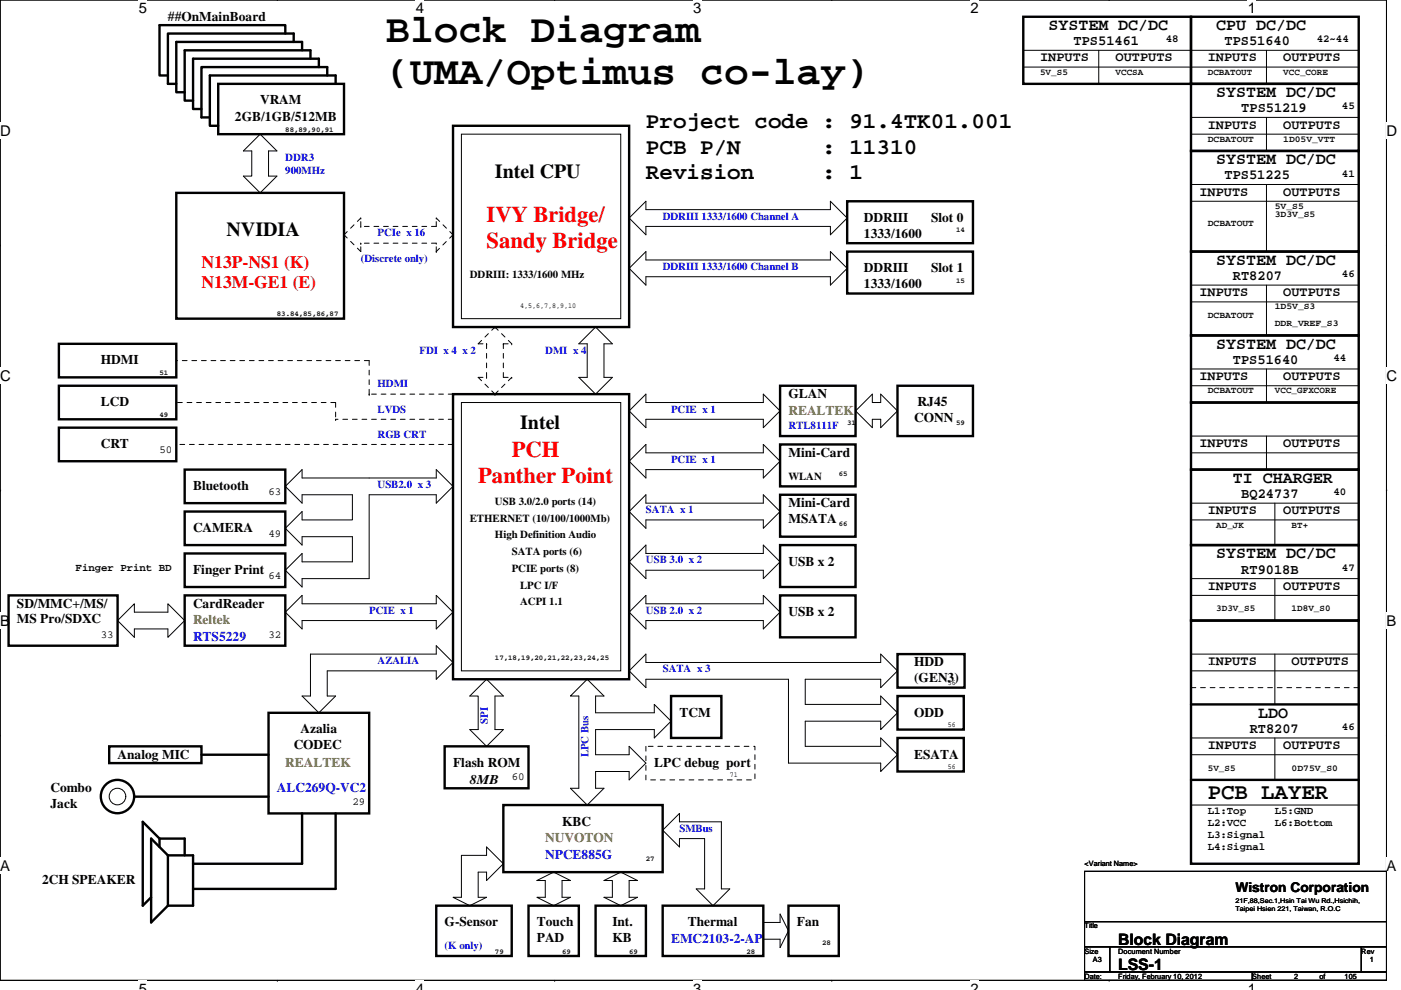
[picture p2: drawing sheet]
<svg xmlns="http://www.w3.org/2000/svg" width="297mm" height="210mm" viewBox="0 0 297 210" stroke-linecap="round" stroke-linejoin="round" font-family="sans-serif">
<path d="M0 0h294v207.9h-294z" fill="none" stroke="#000" stroke-width=".21"/>
<g fill="#fff">
<path d="M29.4 0h1.8v3.5h-1.8z"/>
<path d="M29.4 207.9h1.8v2h-1.8z"/>
</g>
<path d="M58.8 0h.1M58.8 207.9h.1" fill="none" stroke="#000" stroke-width=".21"/>
<g fill="#fff">
<path d="M88.2 0h1.7v3.5h-1.7z"/>
<path d="M88.2 207.9h1.7v2h-1.7z"/>
</g>
<path d="M117.6 0h.1M117.6 207.9h.1" fill="none" stroke="#000" stroke-width=".21"/>
<g fill="#fff">
<path d="M147 0h1.7v3.5h-1.7z"/>
<path d="M147 207.9h1.7v2h-1.7z"/>
</g>
<path d="M176.4 0h.1M176.4 207.9h.1" fill="none" stroke="#000" stroke-width=".21"/>
<g fill="#fff">
<path d="M205.7 0h1.8v3.5h-1.8z"/>
<path d="M205.7 207.9h1.8v2h-1.8z"/>
</g>
<path d="M235.2 0h.1M235.2 207.9h.1" fill="none" stroke="#000" stroke-width=".21"/>
<g fill="#fff">
<path d="M264.5 0h1.8v3.5h-1.8z"/>
<path d="M264.5 207.9h1.8v2h-1.8z"/>
<path d="M0 26h2.3v3.4h-2.3z"/>
<path d="M294 26h2.2v3.4h-2.2z"/>
<path d="M0 77.9h2.3v3.5h-2.3z"/>
<path d="M294 77.9h2.2v3.5h-2.2z"/>
</g>
<path d="M0 51.9h.1M294 51.9h.1" fill="none" stroke="#000" stroke-width=".21"/>
<g fill="#fff">
<path d="M0 129.9h2.1v3.4h-2.1z"/>
<path d="M294 129.9h2v3.4h-2z"/>
</g>
<path d="M0 103.9h.1M294 103.9h.1" fill="none" stroke="#000" stroke-width=".21"/>
<g fill="#fff">
<path d="M0 181.8h2.1v3.5h-2.1z"/>
<path d="M294 181.8h2v3.5h-2z"/>
</g>
<g fill="none" stroke="#000" stroke-width=".21">
<path d="M217 10.7h71.1M217 14.2h71.1M233 10.7v7.1M268.5 10.7v7.1M55.2 28.4l3.5 3.6h-1.8v5.3h1.8l-3.5 3.6-3.6-3.6h1.8v-5.3h-1.8zM97.8 28.4h33.8v39.2h-33.8zM252.5 39.1h35.6M252.5 28.4h35.6M252.5 24.9h35.6M268.5 39.1v14.2M268.5 24.9v7.1M133.4 46.2l3.5-3.5v1.7h39.2v-1.7l3.5 3.5-3.5 3.6v-1.8h-39.2v1.8z"/>
<path d="M136.9 53.3v1.8h39.2v-1.8l3.5 3.6-3.5 3.6v-1.8h-39.2v1.8l-3.5-3.6zM252.5 42.7h35.6M122.7 72.9l3.6-3.6 3.5 3.6h-1.7v7.1h1.7l-3.5 3.6-3.6-3.6h1.8v-7.1zM252.5 64h35.6M252.5 60.5h35.6M252.5 78.2h35.6M268.5 78.2v7.1M268.5 60.5v10.6M97.8 85.3h33.8v56.9h-33.8zM133.4 97.8l3.5-3.6v1.8h24.9v-1.8l3.6 3.6-3.6 3.5v-1.7h-24.9v1.7zM136.9 83.6v1.7h24.9v-1.7l3.6 3.5-3.6 3.6v-1.8h-24.9v1.8l-3.5-3.6zM185 83.6v1.7h1.7v-1.7l3.6 3.5-3.6 3.6v-1.8h-1.7v1.8l-3.6-3.6z"/>
<path d="M252.5 96h35.6M252.5 81.8h35.6M252.5 92.5h35.6M268.5 92.5v7.1M60.5 103.1l3.5-3.5v1.7h14.3h14.2v-1.7l3.6 3.5-3.6 3.6v-1.8h-14.2v17.8h-14.3v1.8l-3.5-3.6 3.5-3.6v1.8h10.7v-5.3h-10.7v1.8l-3.5-3.6 3.5-3.5v1.7h10.7v-5.3h-10.7v1.8zM133.4 119.1l3.5-3.5v1.7h24.9v-1.7l3.6 3.5-3.6 3.6v-1.8h-24.9v1.8zM136.9 104.9v1.8h24.9v-1.8l3.6 3.6-3.6 3.5v-1.8h-24.9v1.8l-3.5-3.5zM252.5 110.2h35.6M252.5 106.7h35.6M270.3 106.7v8.9M24.9 131.6l3.6-3.6v1.8h7.1v-1.8l3.6 3.6-3.6 3.5v-1.8h-7.1v1.8zM60.5 129.8l3.5-3.6v1.8h28.5v-1.8l3.6 3.6-3.6 3.5v-1.7h-28.5v1.7z"/>
<path d="M65.8 138.7h26.7v-1.8l3.6 3.6-3.6 3.5v-1.8h-23.1v5.4h1.8l-3.6 3.5-3.6-3.5h1.8zM133.4 129.8l3.5-3.6v1.8h24.9v-1.8l3.6 3.6-3.6 3.5v-1.7h-24.9v1.7zM252.5 138.7h35.6M252.5 126.2h35.6M252.5 122.7h35.6M270.3 138.7v10.7M270.3 122.7v8.9M0 155.9h.1M99.6 147.6l3.6-3.6 3.5 3.6h-1.8v7.1h1.8l-3.5 3.5-3.6-3.5h1.8v-7.1zM120.9 147.6l3.6-3.6 3.6 3.6h-1.8v3.5h12.4v-1.7l3.6 3.5-3.6 3.6v-1.8h-12.4v5.3h7.1v-1.8l3.5 3.6-3.5 3.6v-1.8h-7.1v3.5h1.8l-3.6 3.6-3.6-3.6h1.8v-19.5zM133.4 142.2l3.5-3.5v1.8h49.8v-1.8l3.6 3.5-3.6 3.6v-1.8h-16v5.4h16v-1.8l3.6 3.5-3.6 3.6v-1.8h-16v5.3h16v-1.7l3.6 3.5-3.6 3.6v-1.8h-19.5v-17.8h-30.3v1.8zM252.5 156.5h35.6"/>
<path d="M252.5 142.2h35.6M270.3 156.5v8.9M294 155.9h.1M140.5 176l3.6-3.5v1.7h8.8v14.3h1.8l-3.5 3.5-3.6-3.5h1.8v-10.7h-5.3v1.8zM252.5 170.7h35.6M252.5 160h35.6M97.8 181.4h5.4v-1.8l3.5 3.5-3.5 3.6v-1.8h-1.8v5.3h1.8l-3.6 1.8-3.5-1.8h1.7zM113.8 186.7l3.6-1.8 3.5 1.8h-1.7v3.5h1.7l-3.5 1.8-3.6-1.8h1.8v-3.5zM128.1 186.7l3.5-1.8 3.6 1.8h-1.8v3.5h1.8l-3.6 1.8-3.5-1.8h1.7v-3.5zM161.8 195.6h3.6v-1.8l1.8 3.6-1.8 3.5v-1.8h-3.6M230 184.7h64v10.7h-64zM230 195.4h64v5.3h-64z"/>
<path d="M230 200.7h5.3v5.4h-5.3zM230 206.1h35.5v1.8h-35.5zM235.3 200.7h53.3v5.4h-53.3zM265.5 206.1h28.5v1.8h-28.5zM288.6 200.7h5.4v5.4h-5.4z"/>
<circle cx="24.9" cy="168.9" r="1.76"/>
</g>
<g fill="none" stroke="#000" stroke-width=".21" stroke-dasharray="1 1 1 1 1 1 1 1">
<path d="M72.9 49.8h.1M76.5 46.2l-3.6 3.6M76.5 53.3v-1.7M76.5 51.6h.1M76.5 53.3l-3.6-3.5M76.5 48v-1.8M76.5 46.2h.1M76.5 48h.1M92.5 46.2l3.6 3.6M92.5 48v-1.8M92.5 46.2h.1M92.5 53.3h.1"/>
<path d="M92.5 53.3v-1.7M92.5 51.6h.1M92.5 48h-16M92.5 51.6h-16M96.1 49.8h.1M96.1 49.8l-3.6 3.5M37.4 76.5h.1M78.3 76.5h-40.9M78.3 76.5v7.1M101.4 72.9h1.8M101.4 72.9l3.5-3.6M103.2 72.9h.1"/>
<path d="M104.9 69.3h.1M106.7 72.9h1.8M106.7 72.9h.1M108.5 72.9h.1M108.5 72.9l-3.6-3.6M37.4 85.3h.1M37.4 94.2h.1M71.2 85.3h-33.8M71.2 85.3v3.6M71.2 88.9h.1M78.3 83.6h.1M96.1 83.6h-17.8"/>
<path d="M96.1 88.9h-24.9M96.1 94.2h-58.7M101.4 80h1.8M101.4 80l3.5 3.6M103.2 80v-7.1M103.2 80h.1M104.9 83.6h.1M106.7 80v-7.1M106.7 80h1.8M108.5 80l-3.6 3.6M108.5 80h.1M136.9 158.2h23.2v7.2h-23.2z"/>
<path d="M252.5 145.8h.1M288.1 145.8h-35.6"/>
</g>
<g fill="none" stroke="#000" stroke-width=".51">
<path d="M46.3 17.8h26.6v10.6h-26.6zM60.5 7.1v-1.8h-26.7v10.7h1.8M62.3 8.9v-1.8h-26.7v10.7h1.8M64 10.7v-1.8h-26.6v10.7h1.8M65.8 12.4v-1.7h-26.6v10.6h1.7M67.6 14.2v-1.8h-26.7v10.7h1.8M69.4 16v-1.8h-26.7v10.7h1.8M71.2 17.8v-1.8h-26.7v10.7h1.8M217 3.6h35.5v14.2h-35.5zM252.5 17.8h35.6v14.2h-35.6zM252.5 3.6h35.6v14.2h-35.6zM96.1 26.7h37.3v42.6h-37.3z"/>
<path d="M252.5 32h35.6v21.3h-35.6zM37.4 40.9h35.5v26.7h-35.5zM179.6 53.3h26.7v8.9h-26.7zM179.6 42.7h26.7v8.9h-26.7zM252.5 53.3h35.6v17.8h-35.6zM12.5 72.9h24.9v7.1h-24.9zM252.5 71.1h35.6v14.2h-35.6zM12.5 90.7h24.9v7.1h-24.9zM12.5 81.8h24.9v7.1h-24.9zM39.2 99.6h21.3v7.1h-21.3zM96.1 83.6h37.3v60.4h-37.3zM165.4 81.8h16v10.7h-16z"/>
<path d="M165.4 94.2h16v8.9h-16zM190.3 81.8h16v10.7h-16zM252.5 85.3h35.6v14.3h-35.6zM252.5 99.6h35.6v16h-35.6zM39.2 108.5h21.3v7.1h-21.3zM39.2 117.3h21.3v7.2h-21.3zM165.4 104.9h16v8.9h-16zM165.4 115.6h16v8.9h-16zM252.5 115.6h35.6v16h-35.6zM1.8 126.2h23.1v10.7h-23.1zM39.2 126.2h21.3v10.7h-21.3zM165.4 126.2h16v8.9h-16z"/>
<path d="M190.3 138.7h14.2v7.1h-14.2zM252.5 131.6h35.6v51.5h-35.6zM23.2 158.2h19.5v3.6h-19.5zM56.9 151.1h21.4v21.4h-21.4zM94.3 158.2h17.8v8.9h-17.8zM142.3 147.6h10.6v8.9h-10.6zM190.3 156.5h14v7.1h-14zM190.3 147.6h14v7.1h-14zM252.5 149.4h35.6M28.5 168.9h28.4M33.8 177.8h5.4v3.6M33.8 177.8v1.8"/>
<path d="M33.8 177.8l-3.5-3.6v17.8l1.7-1.8M42.7 160h14.2M64 172.5v10.6h-23.1M71.2 172.5v16M106.7 170.7h33.8v14.2h-33.8zM252.5 165.4h35.6M35.6 181.4l-3.6-3.6v17.8l3.6-3.6M35.6 181.4v10.6M35.6 181.4h5.3v10.6h-5.3M40.9 188.5h30.3M92.5 192h16v10.7h-16zM112.1 192h10.6v10.7h-10.6z"/>
<path d="M126.3 192h10.6v10.7h-10.6zM140.5 192h21.3v10.7h-21.3zM167.2 192h10.6v10.7h-10.6z"/>
<circle cx="24.9" cy="168.9" r="3.5"/>
</g>
<g font-size="8.5">
<text x="81.8" y="8.9">Block Diagram</text>
<text x="81.8" y="17.8">(UMA/Optimus co-lay)</text>
</g>
<g font-size="4.8">
<text x="136.9" y="27.1">Project code : 91.4TK01.001</text>
<text x="136.9" y="32.6">PCB P/N</text>
<text x="174.3" y="32.6">: 11310</text>
<text x="136.9" y="38.1">Revision</text>
<text x="174.3" y="38.1">: 1</text>
<text x="256.1" y="169.4">PCB LAYER</text>
</g>
<g font-size="4.8" fill="#f00">
<text x="103.2" y="47">IVY Bridge/</text>
<text x="103.2" y="52.6">Sandy Bridge</text>
<text x="108.5" y="96.8">PCH</text>
<text x="101.4" y="102.4">Panther Point</text>
</g>
<g font-size="4.2">
<text x="104.9" y="37.7">Intel CPU</text>
<text x="48" y="50.1">NVIDIA</text>
<text x="110.3" y="91">Intel</text>
</g>
<g font-size="3.7" fill="#f00">
<text x="42.7" y="56.7">N13P-NS1 (K)</text>
<text x="42.7" y="61.1">N13M-GE1 (E)</text>
</g>
<g font-size="3.5">
<text x="222.3" y="6.4">SYSTEM DC/DC</text>
<text x="257.8" y="6.4">CPU DC/DC</text>
<text x="257.8" y="20.6">SYSTEM DC/DC</text>
<text x="257.8" y="34.8">SYSTEM DC/DC</text>
<text x="257.8" y="56.2">SYSTEM DC/DC</text>
<text x="257.8" y="74">SYSTEM DC/DC</text>
<text x="261.4" y="102.4">TI CHARGER</text>
<text x="257.8" y="118.4">SYSTEM DC/DC</text>
<text x="266.7" y="152.2">LDO</text>
</g>
<g font-size="3.3">
<text x="237.1" y="200.3">Block Diagram</text>
<text x="237.1" y="205.7">LSS-1</text>
</g>
<g font-size="3.1">
<text x="29.4" y="2.8">5</text>
<text x="88.2" y="2.8">4</text>
<text x="147" y="2.8">3</text>
<text x="205.7" y="2.8">2</text>
<text x="264.5" y="2.8">1</text>
<text x="0" y="28.7">D</text>
<text x="294" y="28.7">D</text>
<text x="0" y="80.7">C</text>
<text x="294" y="80.7">C</text>
<text x="0" y="132.7">B</text>
<text x="294" y="132.7">B</text>
<text x="0" y="184.6">A</text>
<text x="294" y="184.6">A</text>
<text x="29.4" y="210.7">5</text>
<text x="88.2" y="210.7">4</text>
<text x="147" y="210.7">3</text>
<text x="205.7" y="210.7">2</text>
<text x="264.5" y="210.7">1</text>
</g>
<g font-size="3">
<text x="227.6" y="9.6">TPS51461</text>
<text x="259.6" y="9.6">TPS51640</text>
<text x="263.2" y="23.8">TPS51219</text>
<text x="259.6" y="38.1">TPS51225</text>
<text x="261.4" y="59.4">RT8207</text>
<text x="261.4" y="77.2">TPS51640</text>
<text x="263.2" y="105.6">BQ24737</text>
<text x="263.2" y="121.6">RT9018B</text>
<text x="265" y="155.4">RT8207</text>
</g>
<g font-size="2.8">
<text x="35.6" y="4.4">##OnMainBoard</text>
<text x="220.5" y="13">INPUTS</text>
<text x="236.5" y="13">OUTPUTS</text>
<text x="256.1" y="13">INPUTS</text>
<text x="272.1" y="13">OUTPUTS</text>
<text x="55.2" y="22.1">VRAM</text>
<text x="49.8" y="25.7">2GB/1GB/512MB</text>
<text x="256.1" y="27.3">INPUTS</text>
<text x="272.1" y="27.3">OUTPUTS</text>
<text x="254.3" y="41.5">INPUTS</text>
<text x="272.1" y="41.5">OUTPUTS</text>
<text x="183.2" y="47">DDRIII</text>
<text x="197.4" y="47">Slot 0</text>
<text x="183.2" y="50.4">1333/1600</text>
<text x="183.2" y="57.7">DDRIII</text>
<text x="197.4" y="57.7">Slot 1</text>
<text x="183.2" y="61">1333/1600</text>
<text x="254.3" y="62.8">INPUTS</text>
<text x="272.1" y="62.8">OUTPUTS</text>
<text x="21.4" y="77.3">HDMI</text>
<text x="254.3" y="80.6">INPUTS</text>
<text x="272.1" y="80.6">OUTPUTS</text>
<text x="21.4" y="86.1">LCD</text>
<text x="167.2" y="84.4">GLAN</text>
<text x="193.8" y="89.5">CONN</text>
<text x="194.6" y="86.1">RJ45</text>
<text x="21.4" y="95">CRT</text>
<text x="254.3" y="94.8">INPUTS</text>
<text x="272.1" y="94.8">OUTPUTS</text>
<text x="167.2" y="96.8">Mini-Card</text>
<text x="40.9" y="103.9">Bluetooth</text>
<text x="167.2" y="107.5">Mini-Card</text>
<text x="40.9" y="112.8">CAMERA</text>
<text x="167.2" y="110.8">MSATA</text>
<text x="256.1" y="109.1">INPUTS</text>
<text x="272.1" y="109.1">OUTPUTS</text>
<text x="167.2" y="119.9">USB x 2</text>
<text x="40.9" y="121.7">Finger Print</text>
<text x="256.1" y="125.1">INPUTS</text>
<text x="272.1" y="125.1">OUTPUTS</text>
<text x="3.6" y="128.8">SD/MMC+/MS/</text>
<text x="40.9" y="128.8">CardReader</text>
<text x="167.2" y="130.6">USB x 2</text>
<text x="3.6" y="132.2">MS Pro/SDXC</text>
<text x="193.8" y="141.3">HDD</text>
<text x="256.1" y="141.1">INPUTS</text>
<text x="273.8" y="141.1">OUTPUTS</text>
<text x="193.8" y="144.6">(GEN3)</text>
<text x="63.7" y="155.5">Azalia</text>
<text x="144.1" y="151.9">TCM</text>
<text x="193.8" y="151.9">ODD</text>
<text x="24.9" y="160.8">Analog MIC</text>
<text x="62.3" y="158.8">CODEC</text>
<text x="193.8" y="160.8">ESATA</text>
<text x="256.1" y="158.8">INPUTS</text>
<text x="272.1" y="158.8">OUTPUTS</text>
<text x="10.7" y="167.9">Combo</text>
<text x="96.1" y="162.6">Flash ROM</text>
<text x="99.6" y="166.2">8MB</text>
<text x="138.7" y="162.6">LPC debug port</text>
<text x="10.7" y="171.3">Jack</text>
<text x="119.2" y="175">KBC</text>
<text x="8.9" y="187.5">2CH SPEAKER</text>
<text x="262" y="189.1">Wistron Corporation</text>
<text x="94.3" y="196.4">G-Sensor</text>
<text x="113.8" y="196.4">Touch</text>
<text x="129.8" y="196.4">Int.</text>
<text x="145.8" y="196.4">Thermal</text>
<text x="168.9" y="196.4">Fan</text>
<text x="113.8" y="199.7">PAD</text>
<text x="129.8" y="199.7">KB</text>
</g>
<g font-size="2.8" fill="#808000">
<text x="167.2" y="87.9">REALTEK</text>
<text x="40.9" y="132.4">Reltek</text>
<text x="60.5" y="162.6">REALTEK</text>
<text x="115.6" y="178.6">NUVOTON</text>
</g>
<g font-size="2.8" fill="#00f">
<text x="40.9" y="135.9">RTS5229</text>
<text x="58.7" y="167.9">ALC269Q-VC2</text>
<text x="115.6" y="182.2">NPCE885G</text>
<text x="142.3" y="199.9">EMC2103-2-AP</text>
</g>
<g font-size="2.3">
<text x="247.2" y="9">48</text>
<text x="279.2" y="9">42~44</text>
<text x="284.5" y="23.2">45</text>
<text x="284.5" y="37.4">41</text>
<text x="99.6" y="59">DDRIII: 1333/1600 MHz</text>
<text x="284.5" y="58.8">46</text>
<text x="282.7" y="76.5">44</text>
<text x="33.8" y="96.1">50</text>
<text x="167.2" y="101.7">WLAN</text>
<text x="56.9" y="105">63</text>
<text x="104.9" y="107">USB 3.0/2.0 ports (14)</text>
<text x="282.7" y="105">40</text>
<text x="56.9" y="113.9">49</text>
<text x="99.6" y="110.6">ETHERNET (10/100/1000Mb)</text>
<text x="104.9" y="114.1">High Definition Audio</text>
<text x="108.5" y="117.7">SATA ports (6)</text>
<text x="16" y="121">Finger Print BD</text>
<text x="56.9" y="122.8">64</text>
<text x="108.5" y="121.2">PCIE ports (8)</text>
<text x="110.3" y="124.8">LPC I/F</text>
<text x="284.5" y="121">47</text>
<text x="110.3" y="128.4">ACPI 1.1</text>
<text x="21.4" y="135.2">33</text>
<text x="56.9" y="135.2">32</text>
<text x="284.5" y="154.8">46</text>
<text x="108.5" y="165.4">60</text>
<text x="74.7" y="170.8">29</text>
<text x="256.1" y="172.6">L1:Top</text>
<text x="270.3" y="172.6">L5:GND</text>
<text x="256.1" y="175.1">L2:VCC</text>
<text x="256.1" y="177.6">L3:Signal</text>
<text x="270.3" y="175.1">L6:Bottom</text>
<text x="256.1" y="180.2">L4:Signal</text>
</g>
<g font-size="2.3" fill="#00f">
<text x="60.5" y="34.1">DDR3</text>
<text x="60.5" y="36.8">900MHz</text>
<text x="140.5" y="46.6">DDRIII 1333/1600 Channel A</text>
<text x="80" y="50.1">PCIe x 16</text>
<text x="76.5" y="55.5">(Discrete only)</text>
<text x="140.5" y="57.2">DDRIII 1333/1600 Channel B</text>
<text x="88.9" y="75">FDI x 4 x 2</text>
<text x="115.6" y="75">DMI x 4</text>
<text x="80" y="82.1">HDMI</text>
<text x="80" y="87.5">LVDS</text>
<text x="142.3" y="87.5">PCIE x 1</text>
<text x="80" y="92.8">RGB CRT</text>
<text x="167.2" y="91">RTL8111F</text>
<text x="142.3" y="98.1">PCIE x 1</text>
<text x="80" y="103.5">USB2.0 x 3</text>
<text x="136.9" y="108.8">SATA x 1</text>
<text x="136.9" y="119.5">USB 3.0 x 2</text>
<text x="78.3" y="130.1">PCIE x 1</text>
<text x="136.9" y="130.1">USB 2.0 x 2</text>
<text x="80" y="140.8">AZALIA</text>
<text x="140.5" y="142.6">SATA x 3</text>
<text x="103.5" y="153.5" transform="rotate(-90 103.5 153.5)">SPI</text>
<text x="124.8" y="160.6" transform="rotate(-90 124.8 160.6)">LPC Bus</text>
<text x="144.1" y="176.4">SMBus</text>
<text x="94.3" y="201.3">(K only)</text>
</g>
<g font-size="1.9">
<text x="220.5" y="15.8">5V_S5</text>
<text x="236.5" y="15.8">VCCSA</text>
<text x="256.1" y="15.8">DCBATOUT</text>
<text x="272.1" y="15.8">VCC_CORE</text>
<text x="256.1" y="30.1">DCBATOUT</text>
<text x="272.1" y="30.1">1D05V_VTT</text>
<text x="256.1" y="47.8">DCBATOUT</text>
<text x="270.3" y="44.3">5V_S5</text>
<text x="270.3" y="46.1">3D3V_S5</text>
<text x="270.3" y="65.6">1D5V_S3</text>
<text x="256.1" y="67.4">DCBATOUT</text>
<text x="270.3" y="69.2">DDR_VREF_S3</text>
<text x="256.1" y="83.4">DCBATOUT</text>
<text x="270.3" y="83.4">VCC_GFXCORE</text>
<text x="257.8" y="111.8">AD_JK</text>
<text x="273.9" y="111.8">BT+</text>
<text x="257.8" y="129.6">3D3V_S5</text>
<text x="273.9" y="129.6">1D8V_S0</text>
<text x="256.1" y="163.4">5V_S5</text>
<text x="273.9" y="163.4">0D75V_S0</text>
</g>
<g font-size="1.6">
<text x="60.5" y="27.9">88,89,90,91</text>
<text x="202.7" y="49.3">14</text>
<text x="202.7" y="59.9">15</text>
<text x="110.3" y="65.2">4,5,6,7,8,9,10</text>
<text x="58.7" y="67.1">83.84,85,86,87</text>
<text x="33.8" y="79.5">51</text>
<text x="33.8" y="88.4">49</text>
<text x="179.6" y="90.2">31</text>
<text x="202.7" y="90.2">59</text>
<text x="177.8" y="100.8">65</text>
<text x="177.8" y="111.5">66</text>
<text x="104.9" y="140">17,18,19,20,21,22,23,24,25</text>
<text x="201" y="145.2">56</text>
<text x="201" y="154.1">56</text>
<text x="154.7" y="164.8">71</text>
<text x="201" y="163">56</text>
<text x="136.9" y="182.6">27</text>
<text x="230" y="183.5">&lt;Variant Name&gt;</text>
<text x="230" y="196.8">Title</text>
<text x="104.9" y="202.2">79</text>
<text x="119.2" y="202.2">69</text>
<text x="133.4" y="202.2">69</text>
<text x="174.3" y="200.4">28</text>
<text x="230" y="202.2">Size</text>
<text x="231.7" y="204">A3</text>
<text x="237.1" y="202.2">Document Number</text>
<text x="288.6" y="202.2">Rev</text>
<text x="290.4" y="204">1</text>
<text x="230" y="207.5">Date:</text>
<text x="237.1" y="207.5">Friday, February 10, 2012</text>
<text x="265.5" y="207.5">Sheet</text>
<text x="274.4" y="207.5">2</text>
<text x="279.7" y="207.5">of</text>
<text x="285.1" y="207.5">105</text>
</g>
<g font-size="1.6" fill="#fff">
<text x="71.2" y="26.2">4</text>
<text x="256.1" y="116.8">26</text>
<text x="256.1" y="141.7">26</text>
<text x="156.5" y="202.2">2528</text>
</g>
<g font-size="1.4">
<text x="262" y="191.4">21F,88,Sec.1,Hsin Tai Wu Rd.,Hsichih,</text>
<text x="262" y="193.2">Taipei Hsien 221, Taiwan, R.O.C</text>
</g>
</svg>
